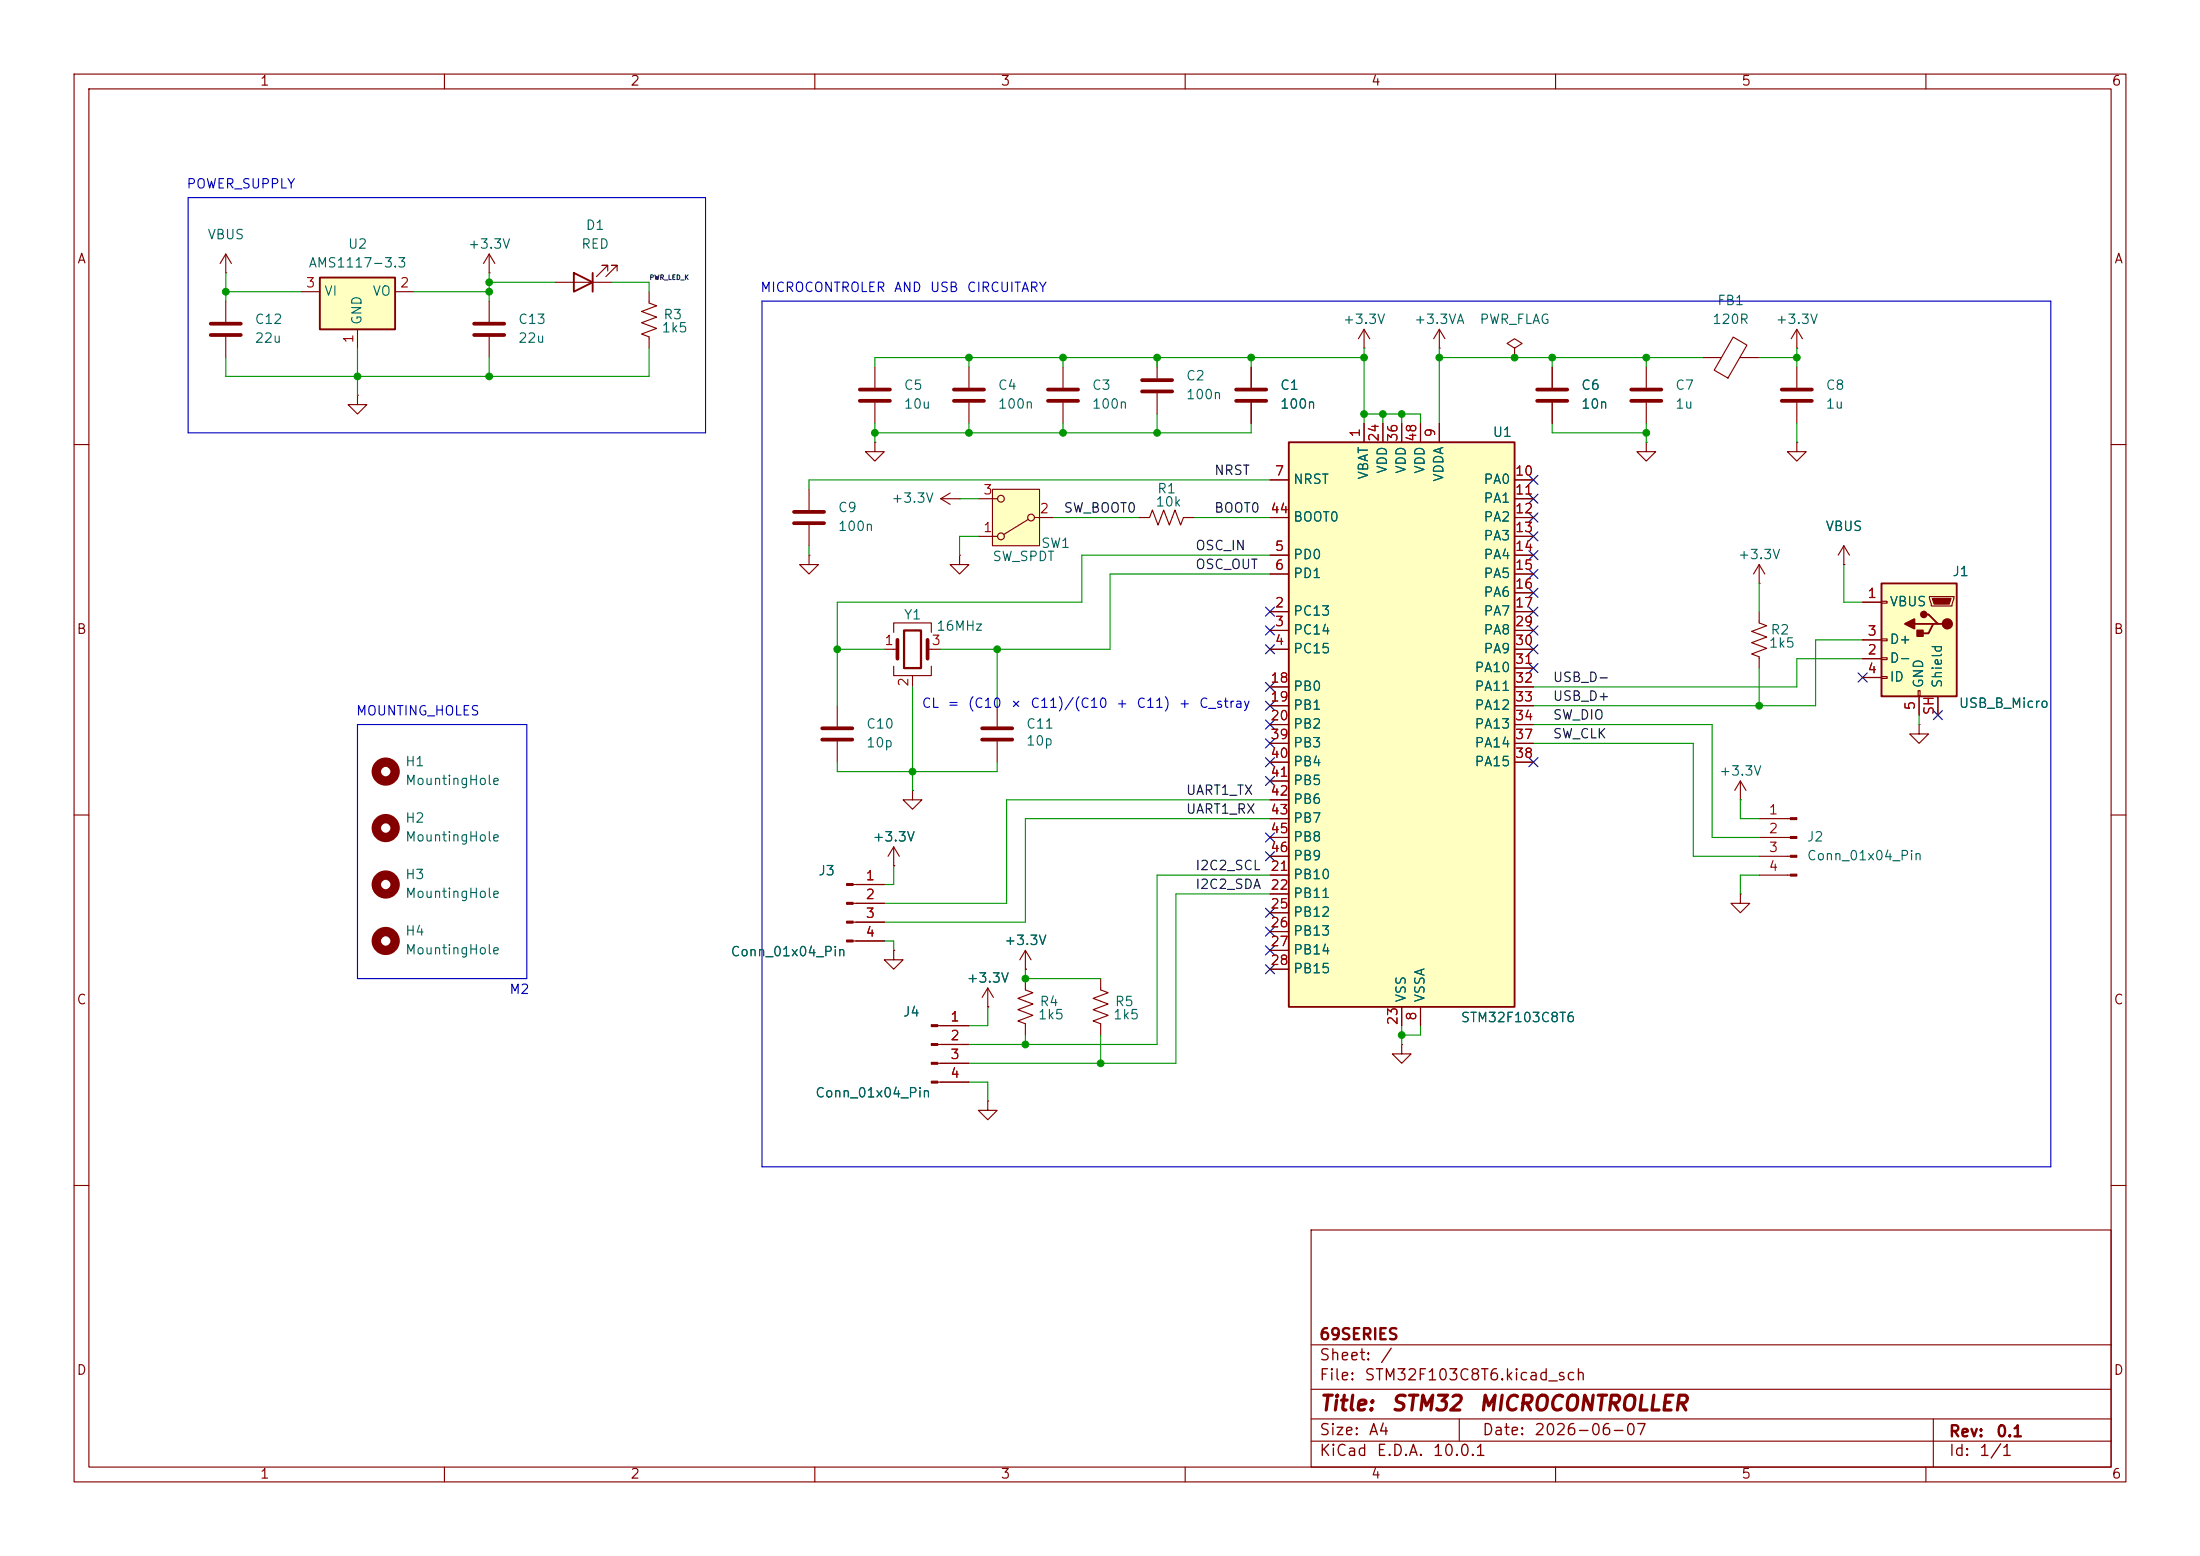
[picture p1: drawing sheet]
<svg xmlns="http://www.w3.org/2000/svg" width="297mm" height="210mm" viewBox="0 0 297 210" stroke-linecap="round" stroke-linejoin="round" font-family="sans-serif">
<g fill="none" stroke="#840000" stroke-width=".15">
<path d="M10 10h277v190h-277zM12 12h273v186h-273zM60 10v2M110 10v2M160 10v2M210 10v2M260 10v2M30.5 36.8h.1M30.5 34.3v2.5M30.5 34.3l-.8 1.3M30.5 34.3l.7 1.3M66 36.8h.1"/>
<path d="M66 34.3l-.7 1.3M66 34.3l.8 1.3M66 34.3v2.5M74.9 38.1h7.6M82 36.6v-.8h-.7h.7l-1.5 1.5M83.3 36.6v-.8h-.8h.8l-1.5 1.5M30.5 40.6v2.8M30.5 45.5v2.8M209.5 49.5v2.8M209.5 54.4v2.8M222.2 59.7v1.3h1.3l-1.3 1.2-1.2-1.2h1.2M222.2 59.7h.1"/>
<path d="M222.2 49.5v2.8M222.2 54.4v2.8M229.9 48.3h2.5M234 45.5l1.8 1.1-2.5 4.4-1.9-1zM234.9 48.3h2.6M10 60h2M109.2 74.9v1.3h1.3l-1.3 1.3-1.3-1.3h1.3M109.2 74.9h.1M109.2 66v2.8M109.2 70.9v2.8M237.5 78.7h.1M237.5 76.2l-.8 1.3"/>
<path d="M237.5 76.2l.8 1.3M237.5 76.2v2.5M248.9 76.2h.1M248.9 73.7l-.7 1.2M248.9 73.7l.8 1.2M248.9 73.7v2.5M285 60h2M113 95.3v2.7M237.5 82.6v1.5l1 .4-2 .7 2 .8-2 .7 2 .8-2 .8 1 .3v1.6M10 110h2M113 100.1v2.8M123.2 106.7v1.3h1.3l-1.3 1.2-1.3-1.2h1.3"/>
<path d="M123.2 106.7h.1M234.9 108h.1M234.9 105.4l-.7 1.3M234.9 105.4l.8 1.3M234.9 105.4v2.6M237.5 110.5h4.2M237.5 113h4.2M237.5 115.6h4.2M237.5 118.1h4.2M285 110h2M120.6 128.3v1.2h-1.2l1.2 1.3 1.3-1.3h-1.3M120.6 128.3h.1"/>
<path d="M126.6 138.4h4.2M133.3 135.9h.1M133.3 133.4l.8 1.2M133.3 133.4l-.7 1.2M133.3 133.4v2.5M126.6 141h4.2M126.6 143.5h4.2M126.6 146.1h4.2M133.3 148.6v1.3h-1.2l1.2 1.2 1.3-1.2h-1.3M133.3 148.6h.1M10 160h2M177 166h108v32h-108z"/>
<path d="M285 160h2M60 198v2M110 198v2M160 198v2M177 194.5h108M177 191.5h108M177 187.5h108M177 181.5h108M197 191.5v3M210 198v2M260 198v2M261 191.5v6.5"/>
</g>
<g fill="#840000" stroke="#840000" stroke-width=".15">
<path d="M241.7 110.4h.9v.2h-.9z"/>
<path d="M241.7 112.9h.9v.3h-.9z"/>
<path d="M241.7 115.4h.9v.3h-.9z"/>
<path d="M241.7 118h.9v.2h-.9z"/>
<path d="M125.7 138.3h.9v.3h-.9z"/>
<path d="M125.7 140.8h.9v.3h-.9z"/>
<path d="M125.7 143.4h.9v.2h-.9z"/>
<path d="M125.7 145.9h.9v.3h-.9z"/>
</g>
<path d="M28.4 43.7h4.1M28.4 45.2h4.1M207.5 52.6h4.1M207.5 54.1h4.1M220.2 52.6h4.1M220.2 54.1h4.1M107.2 69.1h4.1M107.2 70.6h4.1M111 98.3h4.1M111 99.8h4.1" fill="none" stroke="#840000" stroke-width=".51"/>
<path d="M77.5 36.8l2.5 1.3-2.5 1.3zM80 36.8v2.6" fill="none" stroke="#840000" stroke-width=".25"/>
<path d="M43.2 37.5h10.1v7h-10.1z" fill="#ffffc2"/>
<path d="M43.2 37.5h10.1v7h-10.1z" fill="none" stroke="#840000" stroke-width=".25"/>
<g fill="none" stroke="#840000" stroke-width=".15">
<path d="M40.6 39.4h2.6M53.3 39.4h2.6M48.3 53.3v1.3h1.2l-1.2 1.3-1.3-1.3h1.3M48.3 53.3h.1M48.3 44.5v2.5M66 40.6v2.8M66 45.5v2.8M204.5 47l1-.6-1-.7-1 .7 1 .6v1.3M204.5 48.3h.1M153.7 69.9h1.5l.4-1.1 .7 2.1 .8-2.1 .8 2.1 .7-2.1 .8 2.1 .4-1h1.5M134.6 95.3v2.7M115.2 119.4h4.2"/>
<path d="M120.6 116.8h.1M120.6 114.3l.8 1.3M120.6 114.3l-.7 1.3M120.6 114.3v2.5M134.6 100.1v2.8M115.2 121.9h4.2M115.2 124.5h4.2M115.2 127h4.2"/>
</g>
<path d="M64 43.7h4.1M64 45.2h4.1M132.6 99.8h4.1M132.6 98.3h4.1" fill="none" stroke="#840000" stroke-width=".51"/>
<g fill="#840000" stroke="#840000" stroke-width=".15">
<path d="M114.3 119.3h.9v.2h-.9z"/>
<path d="M114.3 121.8h.9v.2h-.9z"/>
<path d="M114.3 124.3h.9v.3h-.9z"/>
<path d="M114.3 126.9h.9v.2h-.9z"/>
</g>
<circle cx="52.1" cy="119.4" r="1.27" fill="none" stroke="#840000" stroke-width="1.3"/>
<path d="M134 66h6.3v7.7h-6.3z" fill="#ffffc2"/>
<g fill="none" stroke="#840000" stroke-width=".15">
<path d="M130.8 49.5v2.8M130.8 54.4v2.8M168.9 49.5v2.8M168.9 54.4v2.8M242.6 47h.1M242.6 44.5l-.8 1.2M242.6 44.5l.7 1.2M242.6 44.5v2.5M132.1 72.4h2.5M132.1 67.3h2.5M134 66h6.3v7.7h-6.3zM138.8 70.1l-3.3 2"/>
<path d="M139.7 69.9h2.5M119.4 87.6h1.8M120.6 85.3v-1.2h5.1v1.2M120.6 89.9v1.3h5.1v-1.3M123.2 91.2v1.5M125.2 87.6h1.8M138.4 130.8h.1M138.4 128.3l.8 1.2M138.4 128.3l-.7 1.2M138.4 128.3v2.5"/>
<circle cx="135.1" cy="67.3" r=".46"/>
<circle cx="135.1" cy="72.4" r=".46"/>
<circle cx="139.2" cy="69.9" r=".46"/>
</g>
<g fill="none" stroke="#840000" stroke-width="1.3">
<circle cx="52.1" cy="104.1" r="1.27"/>
<circle cx="52.1" cy="111.8" r="1.27"/>
<circle cx="52.1" cy="127" r="1.27"/>
</g>
<path d="M128.8 52.6h4M128.8 54.1h4M166.9 52.6h4M166.9 54.1h4M121.2 86.4v2.5M125.2 86.4v2.5" fill="none" stroke="#840000" stroke-width=".51"/>
<path d="M122 85.1h2.3v5.1h-2.3z" fill="none" stroke="#840000" stroke-width=".3"/>
<path d="M254 78.7h10.2v15.3h-10.2z" fill="#ffffc2"/>
<path d="M254 78.7h10.2v15.3h-10.2zM258.4 84.2h2.6M259.7 82.9h.6l1.3 1.3h.7M261.6 84.2h-.6l-.7 1.3h-1.2" fill="none" stroke="#840000" stroke-width=".25"/>
<g fill="none" stroke="#840000" stroke-width=".15">
<path d="M118.1 59.7v1.3h1.3l-1.3 1.2-1.3-1.2h1.3M118.1 59.7h.1M194.3 47h.1M194.3 44.5l-.8 1.2M194.3 44.5l.8 1.2M194.3 44.5v2.5M242.6 59.7v1.3h1.2l-1.2 1.2-1.3-1.2h1.3M242.6 59.7h.1M242.6 49.5v2.8M242.6 54.4v2.8M251.5 81.3h2.5M251.5 88.9h2.5"/>
<path d="M251.5 86.4h2.5M251.5 91.4h2.5M254 81.2h.8v.2h-.8zM254 86.2h.8v.3h-.8zM254 88.8h.8v.2h-.8zM254 91.3h.8v.3h-.8zM259 93.2h.2v.8h-.2zM259.1 94v2.5M260.5 80.5h3.3v.3l-.3 1h-2.8zM261.6 94v2.5M234.9 120.7v1.2h1.3l-1.3 1.3-1.2-1.3h1.2M234.9 120.7h.1"/>
</g>
<path d="M260.9 80.8h2.5l-.3 .7h-2z" fill="#840000" stroke="#840000" stroke-width=".15"/>
<g fill="#840000" stroke="#840000" stroke-width=".25">
<path d="M258.8 85.1h.8v.8h-.8z"/>
<path d="M257.2 84.2l1.2-.6v1.2z"/>
<circle cx="262.9" cy="84.2" r=".63"/>
<circle cx="259.7" cy="82.9" r=".38"/>
</g>
<path d="M240.5 52.6h4.1M240.5 54.1h4.1" fill="none" stroke="#840000" stroke-width=".51"/>
<path d="M174 59.7h30.5v76.2h-30.5z" fill="#ffffc2"/>
<path d="M174 59.7h30.5v76.2h-30.5z" fill="none" stroke="#840000" stroke-width=".25"/>
<g fill="none" stroke="#840000" stroke-width=".15">
<path d="M87.6 39.4v1.5l1 .4-2 .7 2 .8-2 .8 2 .7-2 .8 1 .4v1.5M118.1 49.5v2.8M118.1 54.4v2.8M143.5 49.5v2.8M143.5 54.4v2.8M156.2 48.3v2.8M156.2 53.1v2.8M168.9 49.5v2.8M168.9 54.4v2.8M184.1 47h.1M184.1 44.5v2.5M184.1 57.2v2.5"/>
<path d="M184.1 44.5l-.7 1.2M184.1 44.5l.8 1.2M186.7 57.2v2.5M189.2 57.2v2.5M191.8 57.2v2.5M194.3 57.2v2.5M209.5 49.5v2.8M209.5 54.4v2.8M127 67.3h2.5M127 67.3l1.3 .8M128.3 66.5l-1.3 .8M129.5 67.3h.1"/>
<path d="M129.5 74.9v1.3h1.3l-1.3 1.3-1.2-1.3h1.2M129.5 74.9h.1M171.4 74.9h2.6M171.4 77.5h2.6M171.4 64.8h2.6M171.4 69.9h2.6M204.5 74.9h2.5M204.5 77.5h2.5M204.5 64.8h2.5M204.5 67.3h2.5M204.5 69.9h2.5M204.5 72.4h2.5"/>
<path d="M248.9 76.2h.1M171.4 82.6h2.6M171.4 85.1h2.6M171.4 87.6h2.6M171.4 92.7h2.6M171.4 95.3h2.6M171.4 97.8h2.6M204.5 82.6h2.5M204.5 85.1h2.5M204.5 87.6h2.5M204.5 80h2.5M204.5 92.7h2.5"/>
<path d="M204.5 95.3h2.5M204.5 97.8h2.5M204.5 90.2h2.5M251.5 81.3h2.5M251.5 88.9h2.5M251.5 86.4h2.5M251.5 91.4h2.5M259.1 97.8v1.3h1.2l-1.2 1.2-1.3-1.2h1.3M259.1 97.8h.1M259.1 94v2.5M261.6 94v2.5M115.6 119.4h3.8"/>
<path d="M120.6 116.8h.1M171.4 118.1h2.6M171.4 100.3h2.6M171.4 102.9h2.6M171.4 105.4h2.6M171.4 108h2.6M171.4 110.5h2.6M171.4 113h2.6M171.4 115.6h2.6M204.5 100.3h2.5M204.5 102.9h2.5M115.6 121.9h3.8"/>
<path d="M115.6 124.5h3.8M115.6 127h3.8M120.6 128.3h.1M127 138.4h3.8M133.3 135.9h.1M138.4 132.1v1.5l1 .4-2 .7 2 .8-2 .8 2 .7-2 .8 1 .4v1.5M138.4 130.8h.1M148.6 132.1v1.5l1 .4-2 .7 2 .8-2 .8 2 .7-2 .8 1 .4v1.5M171.4 120.7h2.6M171.4 123.2h2.6M171.4 125.7h2.6M171.4 128.3h2.6"/>
<path d="M171.4 130.8h2.6M189.2 135.9v2.5M191.8 135.9v2.5M127 141h3.8M127 143.5h3.8M127 146.1h3.8M189.2 141v1.2h1.3l-1.3 1.3-1.2-1.3h1.2M189.2 141h.1"/>
</g>
<path d="M116.1 52.6h4M116.1 54.1h4M141.5 52.6h4M141.5 54.1h4M154.2 51.3h4M154.2 52.8h4" fill="none" stroke="#840000" stroke-width=".51"/>
<path d="M25.4 26.7h69.8v31.7h-69.8zM102.9 40.6h174v116.9h-174zM48.3 97.8h22.8v34.3h-22.8z" fill="none" stroke="#0000c2" stroke-width=".15"/>
<g fill="none" stroke="#009600" stroke-width=".15">
<path d="M30.5 36.8v3.8M30.5 39.4h10.1M55.9 39.4h10.1M66 36.8v3.8M66 38.1h8.9M82.5 38.1h5.1v1.3M48.3 47v6.3M66 48.3v2.5M87.6 47v3.8h-57.1v-2.5M118.1 57.2v2.5M130.8 48.3v1.2M130.8 57.2v1.2"/>
<path d="M143.5 48.3v1.2M143.5 57.2v1.2M156.2 48.3v1.2M156.2 55.9v2.5M168.9 57.2v1.2h-50.8M168.9 48.3v1.2M184.1 48.3h-66v1.2M184.1 47v10.2M184.1 55.9h7.7v1.3M186.7 55.9v1.3M189.2 55.9v1.3M194.3 48.3h35.6"/>
<path d="M194.3 47v10.2M209.5 57.2v1.2h12.7M209.5 48.3v1.2M222.2 48.3v1.2M222.2 57.2v2.5M237.5 48.3h5.1M242.6 47v2.5M242.6 57.2v2.5M109.2 73.7v1.2M129.5 67.3h2.6M132.1 72.4h-2.6v2.5M142.2 69.9h11.5"/>
<path d="M161.3 69.9h10.1M171.4 74.9h-25.4v6.4h-33v14M171.4 64.8h-62.2v1.2M171.4 77.5h-21.5v10.1h-22.9M237.5 78.7v3.9M248.9 76.2v5.1h2.6M113 87.6h6.4M123.2 92.7v14M134.6 87.6v7.7M207 97.8h24.1v15.2h6.4M237.5 90.2v5.1M251.5 86.4h-6.4v8.9h-38.1"/>
<path d="M251.5 88.9h-8.9v3.8h-35.6M259.1 96.5v1.3M113 102.9v1.2h21.6v-1.2M120.6 116.8v2.6h-1.2M171.4 118.1h-15.2v22.9h-25.4M171.4 110.5h-33v14h-19M171.4 108h-35.5v13.9h-16.5M207 100.3h21.6v15.3h8.9M234.9 108v2.5h2.6M237.5 118.1h-2.6v2.6M119.4 127h1.2v1.3M133.3 135.9v2.5h-2.5"/>
<path d="M138.4 130.8v1.3h10.2M138.4 139.7v1.3M148.6 139.7v3.8M171.4 120.7h-12.7v22.8h-27.9M189.2 138.4v2.6M191.8 138.4v1.3h-2.6M130.8 146.1h2.5v2.5"/>
</g>
<g fill="none" stroke="#000084" stroke-width=".15">
<path d="M206.4 69.2l1.2 1.3M206.4 71.8l1.2 1.2M206.4 74.3l1.2 1.2M206.4 76.9l1.2 1.2M206.4 79.4l1.2 1.2M206.4 64.2l1.2 1.2M206.4 66.7l1.2 1.2M207.6 69.2l-1.2 1.3M207.6 71.8l-1.2 1.2M207.6 66.7l-1.2 1.2M207.6 74.3l-1.2 1.2M207.6 76.9l-1.2 1.2"/>
<path d="M207.6 79.4l-1.2 1.2M207.6 64.2l-1.2 1.2M170.8 92.1l1.3 1.2M170.8 99.7l1.3 1.2M170.8 94.6l1.3 1.3M170.8 87l1.3 1.2M170.8 81.9l1.3 1.3M170.8 84.5l1.3 1.2M170.8 97.2l1.3 1.2M172.1 92.1l-1.3 1.2M172.1 99.7l-1.3 1.2M172.1 94.6l-1.3 1.3"/>
<path d="M172.1 87l-1.3 1.2M172.1 81.9l-1.3 1.3M172.1 84.5l-1.3 1.2M172.1 97.2l-1.3 1.2M206.4 84.5l1.2 1.2M206.4 87l1.2 1.2M206.4 89.6l1.2 1.2M206.4 81.9l1.2 1.3M207.6 84.5l-1.2 1.2M207.6 87l-1.2 1.2M207.6 89.6l-1.2 1.2M207.6 81.9l-1.2 1.3"/>
<path d="M250.9 90.8l1.2 1.2M252.1 90.8l-1.2 1.2M261 95.9l1.2 1.2M262.2 95.9l-1.2 1.2M170.8 104.8l1.3 1.2M170.8 102.3l1.3 1.2M170.8 112.4l1.3 1.2M170.8 115l1.3 1.2M172.1 104.8l-1.3 1.2M172.1 102.3l-1.3 1.2M172.1 115l-1.3 1.2M172.1 112.4l-1.3 1.2"/>
<path d="M206.4 102.3l1.2 1.2M207.6 102.3l-1.2 1.2M170.8 127.7l1.3 1.2M170.8 130.2l1.3 1.2M170.8 125.1l1.3 1.2M170.8 122.6l1.3 1.2M172.1 127.7l-1.3 1.2M172.1 130.2l-1.3 1.2M172.1 125.1l-1.3 1.2M172.1 122.6l-1.3 1.2"/>
</g>
<g fill="#009600" stroke="#009600" stroke-width=".14">
<circle cx="242.6" cy="48.3" r=".46"/>
<circle cx="222.2" cy="58.4" r=".46"/>
<circle cx="222.2" cy="48.3" r=".46"/>
<circle cx="209.5" cy="48.3" r=".46"/>
<circle cx="189.2" cy="139.7" r=".46"/>
<circle cx="148.6" cy="143.5" r=".46"/>
<circle cx="138.4" cy="132.1" r=".46"/>
<circle cx="138.4" cy="141" r=".46"/>
<circle cx="237.5" cy="95.3" r=".46"/>
<circle cx="184.1" cy="48.3" r=".46"/>
<circle cx="134.6" cy="87.6" r=".46"/>
<circle cx="143.5" cy="58.4" r=".46"/>
<circle cx="130.8" cy="58.4" r=".46"/>
<circle cx="189.2" cy="55.9" r=".46"/>
<circle cx="184.1" cy="55.9" r=".46"/>
<circle cx="186.7" cy="55.9" r=".46"/>
<circle cx="194.3" cy="48.3" r=".46"/>
<circle cx="204.5" cy="48.3" r=".46"/>
<circle cx="30.5" cy="39.4" r=".46"/>
<circle cx="66" cy="39.4" r=".46"/>
<circle cx="66" cy="38.1" r=".46"/>
<circle cx="48.3" cy="50.8" r=".46"/>
<circle cx="66" cy="50.8" r=".46"/>
<circle cx="130.8" cy="48.3" r=".46"/>
<circle cx="118.1" cy="58.4" r=".46"/>
<circle cx="113" cy="87.6" r=".46"/>
<circle cx="168.9" cy="48.3" r=".46"/>
<circle cx="156.2" cy="58.4" r=".46"/>
<circle cx="156.2" cy="48.3" r=".46"/>
<circle cx="143.5" cy="48.3" r=".46"/>
<circle cx="123.2" cy="104.1" r=".46"/>
</g>
<g font-size="2" fill="#840000">
<text x="178" y="190.9">Title:</text>
<text x="187.7" y="190.9">STM32</text>
<text x="199.5" y="190.9">MICROCONTROLLER</text>
</g>
<g font-size="1.5" fill="#840000">
<text x="178" y="184">Sheet:</text>
<text x="178" y="181.2">69SERIES</text>
<text x="186.2" y="184">/</text>
<text x="178" y="186.7">File:</text>
<text x="184.1" y="186.7">STM32F103C8T6.kicad_sch</text>
<text x="178" y="196.9">KiCad</text>
<text x="178" y="194.1">Size:</text>
<text x="184.7" y="194.1">A4</text>
<text x="185.7" y="196.9">E.D.A.</text>
<text x="193.3" y="196.9">10.0.1</text>
<text x="200" y="194.1">Date:</text>
<text x="207" y="194.1">2026-06-07</text>
<text x="263" y="194.3">Rev:</text>
<text x="263" y="196.9">Id:</text>
<text x="267.1" y="196.9">1/1</text>
<text x="269.4" y="194.3">0.1</text>
</g>
<g font-size="1.3" fill="#840000">
<text x="35" y="11.9">1</text>
<text x="85" y="11.9">2</text>
<text x="135" y="11.9">3</text>
<text x="185" y="11.9">4</text>
<text x="235" y="11.9">5</text>
<text x="285" y="11.9">6</text>
<text x="10.3" y="35.9">A</text>
<text x="285.3" y="35.9">A</text>
<text x="10.3" y="85.9">B</text>
<text x="285.3" y="85.9">B</text>
<text x="10.3" y="135.9">C</text>
<text x="285.3" y="135.9">C</text>
<text x="10.3" y="185.9">D</text>
<text x="285.3" y="185.9">D</text>
<text x="35" y="199.9">1</text>
<text x="85" y="199.9">2</text>
<text x="135" y="199.9">3</text>
<text x="185" y="199.9">4</text>
<text x="235" y="199.9">5</text>
<text x="285" y="199.9">6</text>
</g>
<g font-size="1.3" fill="#0000c2">
<text x="25.1" y="25.8">POWER_SUPPLY</text>
<text x="102.5" y="39.7">MICROCONTROLER</text>
<text x="120.6" y="39.7">AND</text>
<text x="125.4" y="39.7">USB</text>
<text x="130.4" y="39.7">CIRCUITARY</text>
<text x="124.3" y="95.9">CL</text>
<text x="127.8" y="95.9">=</text>
<text x="130.6" y="95.9">(C10</text>
<text x="136.3" y="95.9">×</text>
<text x="139" y="95.9">C11)/(C10</text>
<text x="150.6" y="95.9">+</text>
<text x="153.3" y="95.9">C11)</text>
<text x="159" y="95.9">+</text>
<text x="161.8" y="95.9">C_stray</text>
<text x="48" y="96.9">MOUNTING_HOLES</text>
<text x="68.7" y="134.5">M2</text>
</g>
<g font-size="1.3" fill="#006464">
<text x="27.9" y="32.6">VBUS</text>
<text x="46.9" y="33.9">U2</text>
<text x="63.1" y="33.9">+3.3V</text>
<text x="78.4" y="33.9">RED</text>
<text x="79" y="31.3">D1</text>
<text x="41.6" y="36.4">AMS1117-3.3</text>
<text x="43.7" y="40.2">VI</text>
<text x="50.2" y="40.2">VO</text>
<text x="231.7" y="41.5">FB1</text>
<text x="34.3" y="44">C12</text>
<text x="34.3" y="46.6">22u</text>
<text x="49.1" y="43.9" transform="rotate(-90 49.1 43.9)">GND</text>
<text x="69.9" y="44">C13</text>
<text x="69.9" y="46.6">22u</text>
<text x="89.2" y="45.2">1k5</text>
<text x="89.5" y="43.4">R3</text>
<text x="181.2" y="44">+3.3V</text>
<text x="190.8" y="44">+3.3VA</text>
<text x="199.7" y="44">PWR_FLAG</text>
<text x="231.1" y="44">120R</text>
<text x="239.6" y="44">+3.3V</text>
<text x="121.9" y="52.9">C5</text>
<text x="134.6" y="52.9">C4</text>
<text x="147.3" y="52.9">C3</text>
<text x="160" y="51.7">C2</text>
<text x="172.7" y="52.9">C1</text>
<text x="213.4" y="52.9">C6</text>
<text x="226.1" y="52.9">C7</text>
<text x="246.4" y="52.9">C8</text>
<text x="121.9" y="55.5">10u</text>
<text x="134.6" y="55.5">100n</text>
<text x="147.3" y="55.5">100n</text>
<text x="160" y="54.2">100n</text>
<text x="172.7" y="55.5">100n</text>
<text x="201.4" y="59.3">U1</text>
<text x="213.4" y="55.5">10n</text>
<text x="226.1" y="55.5">1u</text>
<text x="246.4" y="55.5">1u</text>
<text x="174.5" y="65.6">NRST</text>
<text x="185" y="64.8" transform="rotate(-90 185 64.8)">VBAT</text>
<text x="187.6" y="64" transform="rotate(-90 187.6 64)">VDD</text>
<text x="190.1" y="64" transform="rotate(-90 190.1 64)">VDD</text>
<text x="192.6" y="64" transform="rotate(-90 192.6 64)">VDD</text>
<text x="195.2" y="65.1" transform="rotate(-90 195.2 65.1)">VDDA</text>
<text x="200.2" y="65.6">PA0</text>
<text x="113" y="69.4">C9</text>
<text x="113" y="72">100n</text>
<text x="120.2" y="68.2">+3.3V</text>
<text x="155.9" y="68.7">10k</text>
<text x="156.1" y="66.9">R1</text>
<text x="174.5" y="70.7">BOOT0</text>
<text x="200.2" y="68.2">PA1</text>
<text x="200.2" y="70.7">PA2</text>
<text x="246.4" y="72">VBUS</text>
<text x="133.9" y="76">SW_SPDT</text>
<text x="140.5" y="74.3">SW1</text>
<text x="174.5" y="75.8">PD0</text>
<text x="200.2" y="73.3">PA3</text>
<text x="200.2" y="75.8">PA4</text>
<text x="234.5" y="75.8">+3.3V</text>
<text x="121.9" y="83.9">Y1</text>
<text x="174.5" y="83.4">PC13</text>
<text x="174.5" y="78.3">PD1</text>
<text x="200.2" y="78.3">PA5</text>
<text x="200.2" y="80.9">PA6</text>
<text x="200.2" y="83.4">PA7</text>
<text x="255" y="82.1">VBUS</text>
<text x="263.5" y="78.1">J1</text>
<text x="126.3" y="85.4">16MHz</text>
<text x="174.5" y="86">PC14</text>
<text x="174.5" y="88.5">PC15</text>
<text x="200.2" y="86">PA8</text>
<text x="200.2" y="88.5">PA9</text>
<text x="238.7" y="87.7">1k5</text>
<text x="238.9" y="86">R2</text>
<text x="255" y="89.8">D-</text>
<text x="255" y="87.2">D+</text>
<text x="174.5" y="93.6">PB0</text>
<text x="199" y="91">PA10</text>
<text x="199" y="93.6">PA11</text>
<text x="255" y="92.3">ID</text>
<text x="259.9" y="93" transform="rotate(-90 259.9 93)">GND</text>
<text x="262.5" y="93" transform="rotate(-90 262.5 93)">Shield</text>
<text x="264.4" y="95.9">USB_B_Micro</text>
<text x="116.8" y="98.7">C10</text>
<text x="116.8" y="101.2">10p</text>
<text x="138.4" y="98.7">C11</text>
<text x="138.4" y="100.9">10p</text>
<text x="174.5" y="96.1">PB1</text>
<text x="174.5" y="98.7">PB2</text>
<text x="174.5" y="101.2">PB3</text>
<text x="199" y="96.1">PA12</text>
<text x="199" y="98.7">PA13</text>
<text x="199" y="101.2">PA14</text>
<text x="54.6" y="103.7">H1</text>
<text x="54.6" y="106.3">MountingHole</text>
<text x="174.5" y="103.7">PB4</text>
<text x="174.5" y="106.3">PB5</text>
<text x="199" y="103.7">PA15</text>
<text x="232" y="105">+3.3V</text>
<text x="54.6" y="111.4">H2</text>
<text x="54.6" y="113.9">MountingHole</text>
<text x="117.7" y="113.9">+3.3V</text>
<text x="174.5" y="108.8">PB6</text>
<text x="174.5" y="111.4">PB7</text>
<text x="174.5" y="113.9">PB8</text>
<text x="243.8" y="113.9">J2</text>
<text x="54.6" y="119">H3</text>
<text x="110.4" y="118.5">J3</text>
<text x="174.5" y="119">PB10</text>
<text x="174.5" y="116.4">PB9</text>
<text x="243.8" y="116.4">Conn_01x04_Pin</text>
<text x="54.6" y="121.5">MountingHole</text>
<text x="174.5" y="121.5">PB11</text>
<text x="174.5" y="124.1">PB12</text>
<text x="54.6" y="126.6">H4</text>
<text x="54.6" y="129.1">MountingHole</text>
<text x="98.5" y="129.4">Conn_01x04_Pin</text>
<text x="135.5" y="127.9">+3.3V</text>
<text x="174.5" y="126.6">PB13</text>
<text x="174.5" y="129.1">PB14</text>
<text x="174.5" y="131.7">PB15</text>
<text x="121.8" y="137.5">J4</text>
<text x="130.4" y="132.9">+3.3V</text>
<text x="140" y="137.9">1k5</text>
<text x="140.3" y="136.1">R4</text>
<text x="150.2" y="137.9">1k5</text>
<text x="150.4" y="136.1">R5</text>
<text x="190.1" y="135.4" transform="rotate(-90 190.1 135.4)">VSS</text>
<text x="192.6" y="135.4" transform="rotate(-90 192.6 135.4)">VSSA</text>
<text x="197.1" y="138.3">STM32F103C8T6</text>
<text x="110" y="148.4">Conn_01x04_Pin</text>
</g>
<g font-size="1.3" fill="#a90000">
<text x="41.2" y="39.1">3</text>
<text x="53.9" y="39.1">2</text>
<text x="48" y="46.4" transform="rotate(-90 48 46.4)">1</text>
<text x="183.9" y="59.1" transform="rotate(-90 183.9 59.1)">1</text>
<text x="186.4" y="59.7" transform="rotate(-90 186.4 59.7)">24</text>
<text x="189" y="59.7" transform="rotate(-90 189 59.7)">36</text>
<text x="191.5" y="59.7" transform="rotate(-90 191.5 59.7)">48</text>
<text x="194.1" y="59.1" transform="rotate(-90 194.1 59.1)">9</text>
<text x="172" y="64.5">7</text>
<text x="204.4" y="64.5">10</text>
<text x="132.6" y="67.1">3</text>
<text x="140.3" y="69.6">2</text>
<text x="171.4" y="69.6">44</text>
<text x="204.4" y="67.1">11</text>
<text x="204.4" y="69.6">12</text>
<text x="132.6" y="72.1">1</text>
<text x="172" y="74.7">5</text>
<text x="172" y="77.2">6</text>
<text x="204.4" y="72.1">13</text>
<text x="204.4" y="74.7">14</text>
<text x="204.4" y="77.2">15</text>
<text x="172" y="82.3">2</text>
<text x="204.4" y="79.8">16</text>
<text x="204.4" y="82.3">17</text>
<text x="252" y="81">1</text>
<text x="119.3" y="87.4">1</text>
<text x="125.7" y="87.4">3</text>
<text x="172" y="84.8">3</text>
<text x="172" y="87.4">4</text>
<text x="204.4" y="84.8">29</text>
<text x="204.4" y="87.4">30</text>
<text x="204.4" y="89.9">31</text>
<text x="252" y="88.6">2</text>
<text x="252" y="86.1">3</text>
<text x="122.9" y="92.8" transform="rotate(-90 122.9 92.8)">2</text>
<text x="171.4" y="92.5">18</text>
<text x="171.4" y="95">19</text>
<text x="204.4" y="92.5">32</text>
<text x="204.4" y="95">33</text>
<text x="252" y="91.2">4</text>
<text x="258.8" y="96" transform="rotate(-90 258.8 96)">5</text>
<text x="171.4" y="97.5">20</text>
<text x="171.4" y="100.1">39</text>
<text x="204.4" y="97.5">34</text>
<text x="204.4" y="100.1">37</text>
<text x="261.4" y="96.6" transform="rotate(-90 261.4 96.6)">SH</text>
<text x="171.4" y="102.6">40</text>
<text x="171.4" y="105.2">41</text>
<text x="171.4" y="107.7">42</text>
<text x="204.4" y="102.6">38</text>
<text x="171.4" y="110.2">43</text>
<text x="171.4" y="112.8">45</text>
<text x="238.7" y="110.2">1</text>
<text x="238.7" y="112.8">2</text>
<text x="116.8" y="119.1">1</text>
<text x="171.4" y="117.9">21</text>
<text x="171.4" y="115.3">46</text>
<text x="238.7" y="115.3">3</text>
<text x="238.7" y="117.9">4</text>
<text x="116.8" y="121.7">2</text>
<text x="116.8" y="124.2">3</text>
<text x="171.4" y="120.4">22</text>
<text x="171.4" y="122.9">25</text>
<text x="171.4" y="125.5">26</text>
<text x="116.8" y="126.7">4</text>
<text x="171.4" y="128">27</text>
<text x="171.4" y="130.6">28</text>
<text x="191.5" y="137.9" transform="rotate(-90 191.5 137.9)">8</text>
<text x="128.2" y="138.2">1</text>
<text x="128.2" y="140.7">2</text>
<text x="128.2" y="143.3">3</text>
<text x="189" y="138.5" transform="rotate(-90 189 138.5)">23</text>
<text x="128.2" y="145.8">4</text>
</g>
<g font-size="1.3" fill="#0f0f0f">
<text x="163.8" y="64.4">NRST</text>
<text x="143.5" y="69.5">SW_BOOT0</text>
<text x="163.8" y="69.5">BOOT0</text>
<text x="161.3" y="77.1">OSC_OUT</text>
<text x="161.3" y="74.6">OSC_IN</text>
<text x="209.5" y="94.9">USB_D+</text>
<text x="209.5" y="92.4">USB_D-</text>
<text x="209.5" y="100">SW_CLK</text>
<text x="209.5" y="97.4">SW_DIO</text>
<text x="160" y="107.6">UART1_TX</text>
<text x="160" y="110.1">UART1_RX</text>
<text x="161.3" y="117.8">I2C2_SCL</text>
<text x="161.3" y="120.3">I2C2_SDA</text>
</g>
<text font-size=".6" fill="#0f0f0f" x="87.6" y="37.9">PWR_LED_K</text>
</svg>
